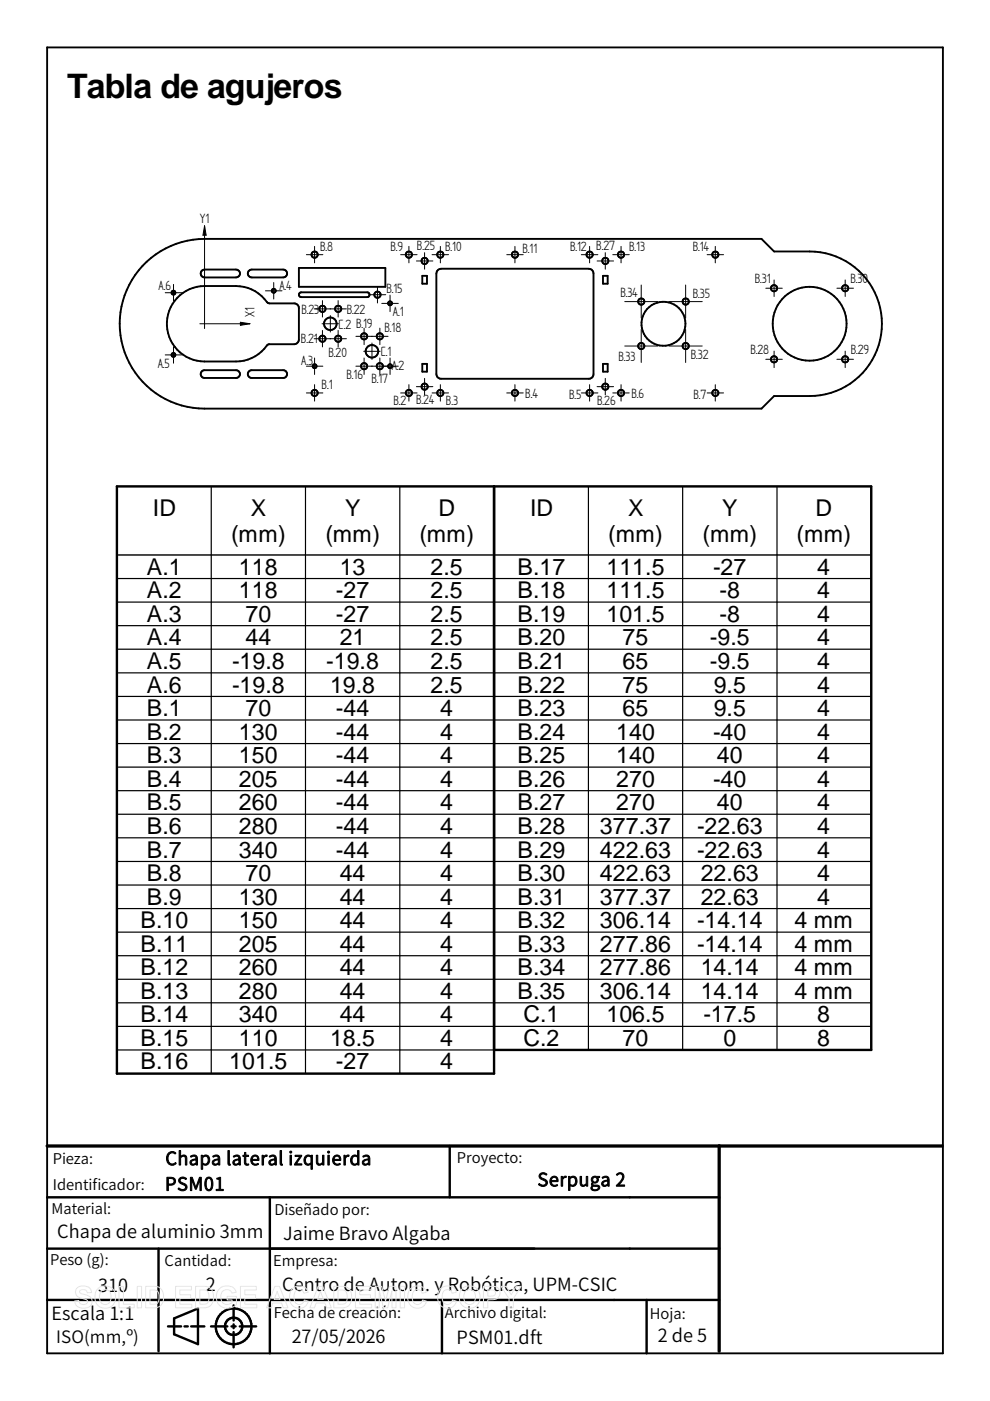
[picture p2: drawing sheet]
<svg xmlns="http://www.w3.org/2000/svg" width="210mm" height="297mm" viewBox="0 0 210 297" stroke-linecap="round" stroke-linejoin="round" font-family="sans-serif">
<g fill="none" stroke="#000" stroke-width=".4">
<path d="M10 10.1h189.9v276.8h-189.9zM31.1 55.5a18.2 18.2 0 0 1 12.3-4.8h118.1l2.6 2.6h7.6a15.3 15.3 0 0 1 15.3 15.3 15.3 15.3 0 0 1-15.3 15.4h-7.6l-2.6 2.6h-118.1a18 18 0 0 1-16.8-11.4 18 18 0 0 1 4.5-19.7zM42.7 57.5l.7-.4h6.6a.84 .84 0 0 1 .9 .9 .84 .84 0 0 1-.9 .8h-6.6l-.5-.1a.82 .82 0 0 1-.2-1.2zM52.7 57.5l.7-.4h6.6a.84 .84 0 0 1 .9 .9 .84 .84 0 0 1-.9 .8h-6.6l-.5-.1a.8 .8 0 0 1-.2-1.2zM63.4 56.8h18.3v4h-18.3zM89.5 58.5h1v1.7h-1zM92.9 57.2l.6-.2h31.3a.98 .98 0 0 1 1 1v21.3a.98 .98 0 0 1-1 1h-31.3a1.02 1.02 0 0 1-1-1v-21.3zM127.8 58.5h1v1.7h-1zM37.6 63.1a8 8 0 0 1 5.8-2.5h6.6a8.1 8.1 0 0 1 6.7 3.6l.4 .1h5.3a1.02 1.02 0 0 1 1 1v6.7a1.02 1.02 0 0 1-1 1h-5.5a9.8 9.8 0 0 1-5.2 3.5l-1.7 .1h-6.6a8 8 0 0 1-7.4-4.8 8 8 0 0 1 1.6-8.7zM42.9 78.6l.5-.1h6.6a.83 .83 0 0 1 .9 .8 .83 .83 0 0 1-.9 .8h-6.6a.83 .83 0 0 1-.8-.5 .83 .83 0 0 1 .3-1zM52.7 78.8l.7-.3h6.6a.83 .83 0 0 1 .9 .8 .83 .83 0 0 1-.9 .8h-6.6a.83 .83 0 0 1-.8-.4 .83 .83 0 0 1 .1-.9zM63.5 62.1l.4-.1h14a.51 .51 0 0 1 .5 .5 .51 .51 0 0 1-.5 .5h-14l-.5-.3z"/>
<path d="M89.5 77.2h1v1.6h-1zM127.8 77.2h1v1.6h-1z"/>
<circle cx="66.7" cy="54" r=".67"/>
<circle cx="86.7" cy="54" r=".67"/>
<circle cx="90" cy="55.3" r=".66"/>
<circle cx="93.3" cy="54" r=".67"/>
<circle cx="109.2" cy="54" r=".67"/>
<circle cx="125" cy="54" r=".67"/>
<circle cx="128.3" cy="55.3" r=".67"/>
<circle cx="131.7" cy="54" r=".67"/>
<circle cx="151.7" cy="54" r=".67"/>
<circle cx="36.8" cy="62.1" r=".42"/>
<circle cx="36.8" cy="75.2" r=".41"/>
<circle cx="58" cy="61.6" r=".42"/>
<circle cx="66.7" cy="77.6" r=".41"/>
<circle cx="68.4" cy="65.5" r=".67"/>
<circle cx="68.4" cy="71.8" r=".66"/>
<circle cx="70" cy="68.7" r="1.33"/>
<circle cx="71.7" cy="65.5" r=".67"/>
<circle cx="71.7" cy="71.8" r=".67"/>
<circle cx="77.2" cy="71.3" r=".67"/>
<circle cx="77.2" cy="77.6" r=".67"/>
<circle cx="78.9" cy="74.5" r="1.34"/>
<circle cx="80" cy="62.5" r=".66"/>
<circle cx="80.5" cy="71.3" r=".67"/>
<circle cx="80.5" cy="77.6" r=".67"/>
<circle cx="82.7" cy="64.3" r=".42"/>
<circle cx="82.7" cy="77.6" r=".41"/>
<circle cx="136" cy="63.9" r=".67"/>
<circle cx="136" cy="73.4" r=".66"/>
<circle cx="140.7" cy="68.6" r="4.7"/>
<circle cx="145.4" cy="73.4" r=".67"/>
<circle cx="145.4" cy="63.9" r=".67"/>
<circle cx="164.1" cy="76.2" r=".67"/>
<circle cx="164.1" cy="61.1" r=".66"/>
<circle cx="171.7" cy="68.7" r="7.8"/>
<circle cx="179.2" cy="76.2" r=".67"/>
<circle cx="179.2" cy="61.1" r=".67"/>
<circle cx="66.7" cy="83.3" r=".67"/>
<circle cx="86.7" cy="83.3" r=".66"/>
<circle cx="90" cy="82" r=".67"/>
<circle cx="93.4" cy="83.3" r=".67"/>
<circle cx="109.2" cy="83.3" r=".67"/>
<circle cx="125" cy="83.3" r=".67"/>
<circle cx="128.3" cy="82" r=".66"/>
<circle cx="131.7" cy="83.3" r=".66"/>
<circle cx="151.7" cy="83.3" r=".67"/>
</g>
<path d="M10 243h189.8M152.5 243v43.5" fill="none" stroke="#000" stroke-width=".7"/>
<g fill="none" stroke="#000" stroke-width=".51">
<path d="M104.8 103.1v124.5h-80v-124.5h159.9v119.5h-79.9M10 253.9h142.5M57.2 253.9v33M95.4 243v10.9M10 264.7h142.5M10 275.6h142.5M33.6 264.7v21.8M36.9 279.5l5.1-2.1v7.6l-5.1-2.1zM49.5 276.8v3.2M93.7 275.6v11.3M137.1 275.6v11.3M35.6 281.2h2.8"/>
<path d="M39.1 281.2h.7M40.5 281.2h2.8M44.7 281.2h3.5M49.1 281.2h.9M49.5 280.8v.8M49.5 282.4v3.3M50.8 281.2h3.5"/>
<circle cx="49.5" cy="281.2" r="3.8"/>
<circle cx="49.5" cy="281.2" r="1.84"/>
</g>
<g fill="none" stroke="#000" stroke-width=".21">
<path d="M43.4 47.9v21.8M43.4 47.9l.3 2h-.7zM58 59.9v3.5M65 54h3.5M66.7 52.2v3.5M84.9 54h3.5M86.7 52.2v3.5M88.3 55.3h3.5M90 53.6v3.5M91.6 54h3.5M93.4 52.2v3.5M107.4 54h3.5"/>
<path d="M109.2 52.2v3.5M123.3 54h3.5M125 52.2v3.5M126.6 55.3h3.5M128.3 53.6v3.5M129.9 54h3.5M131.7 52.2v3.5M149.9 54h3.5M151.7 52.2v3.5M164.1 59.4v3.5M179.2 59.4v3.5M35 75.2h3.5"/>
<path d="M35 62.1h3.5M36.8 60.3v3.5M36.8 73.5v3.5M42.4 68.6h10.6M51 68.3l2 .3-2 .4zM56.3 61.7h3.5M65 77.6h3.5M66.6 71.8h6.8M66.6 65.5h6.8M66.7 75.9v3.5M68.3 68.6h3.5M68.4 63.7v3.5"/>
<path d="M68.4 70.1v3.5M70 66.9v3.5M71.7 63.7v3.5M71.7 70.1v3.5M75.5 77.6h9M75.5 71.3h6.8M77.1 74.5h3.5M77.2 69.6v3.5M77.2 75.9v3.5M78.3 62.5h3.5M78.9 72.7v3.5M80 60.7v3.5"/>
<path d="M80.5 69.6v3.5M80.5 75.9v3.5M80.9 64.3h3.6M82.7 62.6v3.5M82.7 75.9v3.5M132.5 73.4h7M132.5 63.9h7M136 60.4v7M136 69.9v7M141.9 73.4h7M141.9 63.9h7M145.4 60.4v7"/>
<path d="M145.4 69.9v7M162.4 76.2h3.5M162.4 61.1h3.5M164.1 74.4v3.5M177.4 76.2h3.6M177.4 61.1h3.6M179.2 74.4v3.5M65 83.3h3.5M66.7 81.6v3.4M84.9 83.3h3.5M86.7 81.6v3.4M88.3 82h3.5"/>
<path d="M90 80.2v3.5M91.6 83.3h3.5M93.4 81.6v3.4M107.4 83.3h3.5M109.2 81.6v3.4M123.3 83.3h3.5M125 81.6v3.4M126.6 82h3.5M128.3 80.2v3.5M129.9 83.3h3.5M131.7 81.6v3.4M149.9 83.3h3.5"/>
<path d="M151.7 81.6v3.4"/>
</g>
<path d="M43.4 47.9l.3 2h-.7zM51 68.3l2 .3-2 .4z" fill="#000"/>
<g fill="none" stroke="#000" stroke-width=".25">
<path d="M44.8 103.1v124.5M64.8 103.1v124.5M84.8 103.1v124.5M124.8 103.1v119.5M144.7 103.1v119.5M164.7 103.1v119.5M24.8 122.7h159.9M24.8 127.7h159.9M24.8 132.7h159.9M24.8 137.6h159.9M24.8 142.7h159.9M24.8 147.7h159.9"/>
<path d="M24.8 152.7h159.9M24.8 157.6h159.9M24.8 162.6h159.9M24.8 167.6h159.9M24.8 172.6h159.9M24.8 177.6h159.9M24.8 182.6h159.9M24.8 187.6h159.9M24.8 192.6h159.9M24.8 197.6h159.9M24.8 202.6h159.9M24.8 207.6h159.9"/>
<path d="M24.8 212.6h159.9M24.8 217.6h159.9M24.8 222.6h80"/>
</g>
<path d="M24.8 117.7h159.9" fill="none" stroke="#000" stroke-width=".3"/>
<g fill="none" stroke="#e6e6e6" stroke-width=".21">
<path d="M16.3 273.1a1.95 1.95 0 0 1 3.1 .6v.3l-.9 .1a.88 .88 0 0 0-.7-.7 .88 .88 0 0 0-.9 .5l.1 .3 .4 .1a2 2 0 0 1 2.1 1.6 1.92 1.92 0 0 1-1.4 1.5 1.92 1.92 0 0 1-1.9-.7l-.4-.9 .9-.1a.94 .94 0 0 0 .9 .9 .94 .94 0 0 0 1-.8l-.4-.3a2.31 2.31 0 0 1-2.2-1.3v-.5zM20.7 273.2a2.29 2.29 0 0 1 2.9-.2 2.29 2.29 0 0 1 .8 2.8 2.23 2.23 0 0 1-2.8 1.5 2.23 2.23 0 0 1-1.4-2.9l.1-.5zM21.4 273.8a1.26 1.26 0 0 1 1.5-.2 1.26 1.26 0 0 1 .7 1.4 1.28 1.28 0 0 1-1.3 1.6 1.28 1.28 0 0 1-1.2-1.6l.1-.7zM25.3 272.8h.9v3.7h2.3v.8h-3.2zM29.1 272.7h.9v4.6h-.9zM29.1 277.3h.1M30.9 272.7h1.7a2.05 2.05 0 0 1 2.1 2.7 1.86 1.86 0 0 1-2.1 1.9h-1.7zM31.8 273.5a1.56 1.56 0 0 1 1.8 .5 2.26 2.26 0 0 1-.4 2.4l-1.4 .1zM37.2 272.7h3.4v.8h-2.5v1h2.3v.8h-2.3v1.2h2.6v.8h-3.5zM41.5 272.7h1.6a2.05 2.05 0 0 1 2.2 2.7 1.86 1.86 0 0 1-2.1 1.9h-1.7zM42.4 273.5a1.56 1.56 0 0 1 1.7 .5 2.26 2.26 0 0 1-.3 2.4l-1.4 .1zM46.5 273.2a2.19 2.19 0 0 1 3.6 .8l-.9 .2a1.25 1.25 0 0 0-1.6-.7 1.25 1.25 0 0 0-.8 1.5 1.41 1.41 0 0 0 .8 1.5 1.41 1.41 0 0 0 1.6-.3v-.6h-1v-.8h1.9v1.8a2.46 2.46 0 0 1-3 .5 2.46 2.46 0 0 1-1.2-2.8z"/>
<path d="M51 272.7h3.4v.8h-2.5v1h2.3v.8h-2.3v1.2h2.5v.8h-3.4zM58.3 272.7h.9l1.9 4.6h-1l-.4-1.1h-1.9l-.3 1.1h-1zM58.8 273.8l.6 1.7h-1.3zM62 273.3a1.99 1.99 0 0 1 3.3 .7l-.9 .2a1.06 1.06 0 0 0-1.2-.8 1.06 1.06 0 0 0-.8 1.2 1.4 1.4 0 0 0 1.3 2l.6-.5 .2-.5 .9 .3a2.09 2.09 0 0 1-2.7 1.4 2.09 2.09 0 0 1-1.3-2.7l.2-.7zM67.5 272.7h.9l1.9 4.6h-1l-.4-1.1h-1.9l-.3 1.1h-1zM67.9 273.8l.7 1.7h-1.3zM70.8 272.7h1.6a2.05 2.05 0 0 1 2.2 2.7 1.86 1.86 0 0 1-2.1 1.9h-1.7zM71.7 273.5a1.56 1.56 0 0 1 1.7 .5 2.26 2.26 0 0 1-.3 2.4l-1.4 .1zM75.4 272.7h3.3v.8h-2.4v1h2.2v.8h-2.2v1.2h2.5v.8h-3.4zM79.6 272.7h1.3l.8 3.1 .8-3.1h1.4v4.6h-.8v-3.6l-.9 3.6h-.9l-.9-3.6v3.6h-.8zM84.9 272.7h.9v4.6h-.9zM84.9 277.3h.1"/>
<path d="M87 273.3a1.99 1.99 0 0 1 3.4 .7l-.9 .2a1.06 1.06 0 0 0-1.2-.8 1.06 1.06 0 0 0-.9 1.2 1.4 1.4 0 0 0 1.4 2l.5-.5 .3-.5 .8 .3a2.09 2.09 0 0 1-2.6 1.4 2.09 2.09 0 0 1-1.3-2.7l.2-.7zM93.4 273.3a1.99 1.99 0 0 1 3.4 .7l-1 .2a1.06 1.06 0 0 0-1.2-.8 1.06 1.06 0 0 0-.8 1.2 1.4 1.4 0 0 0 1.3 2l.6-.5 .2-.5 .9 .3a2.09 2.09 0 0 1-2.6 1.4 2.09 2.09 0 0 1-1.4-2.7l.2-.7zM98 273.2a2.29 2.29 0 0 1 2.9-.2 2.29 2.29 0 0 1 .8 2.8 2.23 2.23 0 0 1-2.9 1.5 2.23 2.23 0 0 1-1.4-2.9l.2-.5zM98.7 273.8a1.26 1.26 0 0 1 1.5-.2 1.26 1.26 0 0 1 .6 1.4 1.28 1.28 0 0 1-1.2 1.6 1.28 1.28 0 0 1-1.3-1.6l.1-.7zM102.5 272.7h1.5a1.51 1.51 0 0 1 2 1.7 1.56 1.56 0 0 1-2 1.2h-.6v1.7h-.9zM103.4 273.5a1.4 1.4 0 0 1 1.6 .3 .77 .77 0 0 1-.2 .9 .77 .77 0 0 1-.9 .1h-.5zM106.3 272.7h1l1.1 1.8 1-1.8h1.1l-1.7 2.7v1.9h-.9v-1.9z"/>
</g>
<text font-size="7.2" x="14.2" y="20.7">Tabla de agujeros</text>
<g font-size="4.9">
<text x="32.4" y="109.4">ID</text>
<text x="53.2" y="109.4">X</text>
<text x="73.2" y="109.4">Y</text>
<text x="92.9" y="109.4">D</text>
<text x="112.4" y="109.4">ID</text>
<text x="133.2" y="109.4">X</text>
<text x="153.1" y="109.4">Y</text>
<text x="172.9" y="109.4">D</text>
<text x="49" y="114.9">(mm)</text>
<text x="69" y="114.9">(mm)</text>
<text x="88.9" y="114.9">(mm)</text>
<text x="129" y="114.9">(mm)</text>
<text x="148.9" y="114.9">(mm)</text>
<text x="168.9" y="114.9">(mm)</text>
<text x="31.2" y="121.9">A.1</text>
<text x="50.7" y="121.9">118</text>
<text x="72" y="121.9">13</text>
<text x="91.3" y="121.9">2.5</text>
<text x="109.7" y="121.9">B.17</text>
<text x="128.6" y="121.9">111.5</text>
<text x="151.2" y="121.9">-27</text>
<text x="173.3" y="121.9">4</text>
<text x="31.2" y="126.8">A.2</text>
<text x="31.2" y="131.8">A.3</text>
<text x="50.7" y="126.8">118</text>
<text x="52" y="131.8">70</text>
<text x="71.2" y="126.8">-27</text>
<text x="71.2" y="131.8">-27</text>
<text x="91.3" y="126.8">2.5</text>
<text x="91.3" y="131.8">2.5</text>
<text x="109.7" y="126.8">B.18</text>
<text x="109.7" y="131.8">B.19</text>
<text x="128.6" y="126.8">111.5</text>
<text x="128.6" y="131.8">101.5</text>
<text x="152.6" y="126.8">-8</text>
<text x="152.6" y="131.8">-8</text>
<text x="173.3" y="126.8">4</text>
<text x="173.3" y="131.8">4</text>
<text x="31.2" y="136.8">A.4</text>
<text x="52" y="136.8">44</text>
<text x="72" y="136.8">21</text>
<text x="91.3" y="136.8">2.5</text>
<text x="109.7" y="136.8">B.20</text>
<text x="132" y="136.8">75</text>
<text x="150.5" y="136.8">-9.5</text>
<text x="173.3" y="136.8">4</text>
<text x="31.2" y="141.8">A.5</text>
<text x="49.2" y="141.8">-19.8</text>
<text x="69.2" y="141.8">-19.8</text>
<text x="91.3" y="141.8">2.5</text>
<text x="109.7" y="141.8">B.21</text>
<text x="132" y="141.8">65</text>
<text x="150.5" y="141.8">-9.5</text>
<text x="173.3" y="141.8">4</text>
<text x="31.2" y="146.8">A.6</text>
<text x="49.2" y="146.8">-19.8</text>
<text x="70" y="146.8">19.8</text>
<text x="91.3" y="146.8">2.5</text>
<text x="109.7" y="146.8">B.22</text>
<text x="132" y="146.8">75</text>
<text x="151.3" y="146.8">9.5</text>
<text x="173.3" y="146.8">4</text>
<text x="31.2" y="151.8">B.1</text>
<text x="52" y="151.8">70</text>
<text x="71.2" y="151.8">-44</text>
<text x="93.3" y="151.8">4</text>
<text x="109.7" y="151.8">B.23</text>
<text x="132" y="151.8">65</text>
<text x="151.3" y="151.8">9.5</text>
<text x="173.3" y="151.8">4</text>
<text x="31.2" y="156.8">B.2</text>
<text x="31.2" y="161.8">B.3</text>
<text x="50.7" y="156.8">130</text>
<text x="50.7" y="161.8">150</text>
<text x="71.2" y="156.8">-44</text>
<text x="71.2" y="161.8">-44</text>
<text x="93.3" y="156.8">4</text>
<text x="93.3" y="161.8">4</text>
<text x="109.7" y="156.8">B.24</text>
<text x="109.7" y="161.8">B.25</text>
<text x="130.6" y="156.8">140</text>
<text x="130.6" y="161.8">140</text>
<text x="151.2" y="156.8">-40</text>
<text x="152" y="161.8">40</text>
<text x="173.3" y="156.8">4</text>
<text x="173.3" y="161.8">4</text>
<text x="31.2" y="166.8">B.4</text>
<text x="50.7" y="166.8">205</text>
<text x="71.2" y="166.8">-44</text>
<text x="93.3" y="166.8">4</text>
<text x="109.7" y="166.8">B.26</text>
<text x="130.6" y="166.8">270</text>
<text x="151.2" y="166.8">-40</text>
<text x="173.3" y="166.8">4</text>
<text x="31.2" y="171.8">B.5</text>
<text x="50.7" y="171.8">260</text>
<text x="71.2" y="171.8">-44</text>
<text x="93.3" y="171.8">4</text>
<text x="109.7" y="171.8">B.27</text>
<text x="130.6" y="171.8">270</text>
<text x="152" y="171.8">40</text>
<text x="173.3" y="171.8">4</text>
<text x="31.2" y="176.8">B.6</text>
<text x="50.7" y="176.8">280</text>
<text x="71.2" y="176.8">-44</text>
<text x="93.3" y="176.8">4</text>
<text x="109.7" y="176.8">B.28</text>
<text x="127.2" y="176.8">377.37</text>
<text x="147.8" y="176.8">-22.63</text>
<text x="173.3" y="176.8">4</text>
<text x="31.2" y="181.8">B.7</text>
<text x="50.7" y="181.8">340</text>
<text x="71.2" y="181.8">-44</text>
<text x="93.3" y="181.8">4</text>
<text x="109.7" y="181.8">B.29</text>
<text x="127.2" y="181.8">422.63</text>
<text x="147.8" y="181.8">-22.63</text>
<text x="173.3" y="181.8">4</text>
<text x="31.2" y="186.8">B.8</text>
<text x="31.2" y="191.8">B.9</text>
<text x="50.7" y="191.8">130</text>
<text x="52" y="186.8">70</text>
<text x="72" y="186.8">44</text>
<text x="72" y="191.8">44</text>
<text x="93.3" y="186.8">4</text>
<text x="93.3" y="191.8">4</text>
<text x="109.7" y="186.8">B.30</text>
<text x="109.7" y="191.8">B.31</text>
<text x="127.2" y="186.8">422.63</text>
<text x="127.2" y="191.8">377.37</text>
<text x="148.6" y="186.8">22.63</text>
<text x="148.6" y="191.8">22.63</text>
<text x="173.3" y="186.8">4</text>
<text x="173.3" y="191.8">4</text>
<text x="29.8" y="196.8">B.10</text>
<text x="50.7" y="196.8">150</text>
<text x="72" y="196.8">44</text>
<text x="93.3" y="196.8">4</text>
<text x="109.7" y="196.8">B.32</text>
<text x="127.2" y="196.8">306.14</text>
<text x="147.8" y="196.8">-14.14</text>
<text x="168.4" y="196.8">4 mm</text>
<text x="29.8" y="201.8">B.11</text>
<text x="50.7" y="201.8">205</text>
<text x="72" y="201.8">44</text>
<text x="93.3" y="201.8">4</text>
<text x="109.7" y="201.8">B.33</text>
<text x="127.2" y="201.8">277.86</text>
<text x="147.8" y="201.8">-14.14</text>
<text x="168.4" y="201.8">4 mm</text>
<text x="29.8" y="206.8">B.12</text>
<text x="50.7" y="206.8">260</text>
<text x="72" y="206.8">44</text>
<text x="93.3" y="206.8">4</text>
<text x="109.7" y="206.8">B.34</text>
<text x="127.2" y="206.8">277.86</text>
<text x="148.6" y="206.8">14.14</text>
<text x="168.4" y="206.8">4 mm</text>
<text x="29.8" y="211.8">B.13</text>
<text x="50.7" y="211.8">280</text>
<text x="72" y="211.8">44</text>
<text x="93.3" y="211.8">4</text>
<text x="109.7" y="211.8">B.35</text>
<text x="127.2" y="211.8">306.14</text>
<text x="148.6" y="211.8">14.14</text>
<text x="168.4" y="211.8">4 mm</text>
<text x="29.8" y="216.8">B.14</text>
<text x="29.8" y="221.8">B.15</text>
<text x="50.7" y="216.8">340</text>
<text x="50.7" y="221.8">110</text>
<text x="70" y="221.8">18.5</text>
<text x="72" y="216.8">44</text>
<text x="93.3" y="216.8">4</text>
<text x="93.3" y="221.8">4</text>
<text x="111" y="216.8">C.1</text>
<text x="111" y="221.7">C.2</text>
<text x="128.6" y="216.8">106.5</text>
<text x="132" y="221.7">70</text>
<text x="149.1" y="216.8">-17.5</text>
<text x="153.4" y="221.7">0</text>
<text x="173.3" y="216.8">8</text>
<text x="173.3" y="221.7">8</text>
<text x="29.8" y="226.7">B.16</text>
<text x="48.6" y="226.7">101.5</text>
<text x="71.2" y="226.7">-27</text>
<text x="93.3" y="226.7">4</text>
</g>
<g font-size="3.9">
<text x="35.1" y="247">Chapa lateral izquierda</text>
<text x="114" y="251.5">Serpuga 2</text>
<text x="35" y="252.4">PSM01</text>
<text x="12.1" y="262.5">Chapa de aluminio 3mm</text>
<text x="60" y="262.8">Jaime Bravo Algaba</text>
<text x="20.8" y="274">310</text>
<text x="43.6" y="273.7">2</text>
<text x="59.8" y="273.8">Centro de Autom. y Robótica, UPM-CSIC</text>
<text x="10.9" y="279.8">Escala 1:1</text>
<text x="61.8" y="284.8">27/05/2026</text>
<text x="96.8" y="285">PSM01.dft</text>
<text x="139.5" y="284.6">2 de 5</text>
</g>
<text font-size="3.6" x="11.9" y="284.8">ISO(mm,º)</text>
<g font-size="3.2">
<text x="42.4" y="47.2">Y1</text>
<text x="67.9" y="53.3">B.8</text>
<text x="82.8" y="53.3">B.9</text>
<text x="88.4" y="53.1">B.25</text>
<text x="94.4" y="53.3">B.10</text>
<text x="110.8" y="53.6">B.11</text>
<text x="120.9" y="53.3">B.12</text>
<text x="126.4" y="53">B.27</text>
<text x="133.4" y="53.2">B.13</text>
<text x="146.9" y="53.3">B.14</text>
<text x="33.6" y="61.5">A.6</text>
<text x="59.2" y="61.4">A.4</text>
<text x="81.9" y="62">B.15</text>
<text x="131.5" y="63">B.34</text>
<text x="146.9" y="63.1">B.35</text>
<text x="160" y="60">B.31</text>
<text x="180.3" y="60">B.30</text>
<text x="54" y="67.2" transform="rotate(-90 54 67.2)">X1</text>
<text x="63.9" y="66.6">B.23</text>
<text x="71.8" y="69.7">C.2 B.19</text>
<text x="73.5" y="66.5">B.22</text>
<text x="81.5" y="70.4">B.18</text>
<text x="83.3" y="67">A.1</text>
<text x="63.8" y="72.6">B.21</text>
<text x="63.9" y="77.4">A.3</text>
<text x="69.7" y="75.7">B.20</text>
<text x="80.7" y="75.5">C.1</text>
<text x="131.1" y="76.5">B.33</text>
<text x="146.5" y="76.1">B.32</text>
<text x="159.1" y="75">B.28</text>
<text x="180.4" y="75.1">B.29</text>
<text x="33.4" y="78.1">A.5</text>
<text x="68.2" y="82.5">B.1</text>
<text x="73.5" y="80.3">B.16</text>
<text x="78.7" y="81.2">B.17</text>
<text x="83.1" y="78.5">A.2</text>
<text x="83.4" y="86">B.2 B.24</text>
<text x="94.6" y="85.8">B.3</text>
<text x="111.4" y="84.3">B.4</text>
<text x="120.7" y="84.5">B.5</text>
<text x="126.6" y="85.9">B.26</text>
<text x="133.9" y="84.4">B.6</text>
<text x="147" y="84.5">B.7</text>
</g>
<g font-size="3.1">
<text x="11.2" y="246.8">Pieza:</text>
<text x="96.9" y="246.6">Proyecto:</text>
<text x="10.9" y="257.4">Material:</text>
<text x="11.2" y="252.3">Identificador:</text>
<text x="58.2" y="257.6">Diseñado por:</text>
<text x="10.6" y="268.3">Peso (g):</text>
<text x="34.9" y="268.4">Cantidad:</text>
<text x="57.9" y="268.4">Empresa:</text>
<text x="58.1" y="279.4">Fecha de creación:</text>
<text x="94.3" y="279.5">Archivo digital:</text>
<text x="137.8" y="279.6">Hoja:</text>
</g>
</svg>
